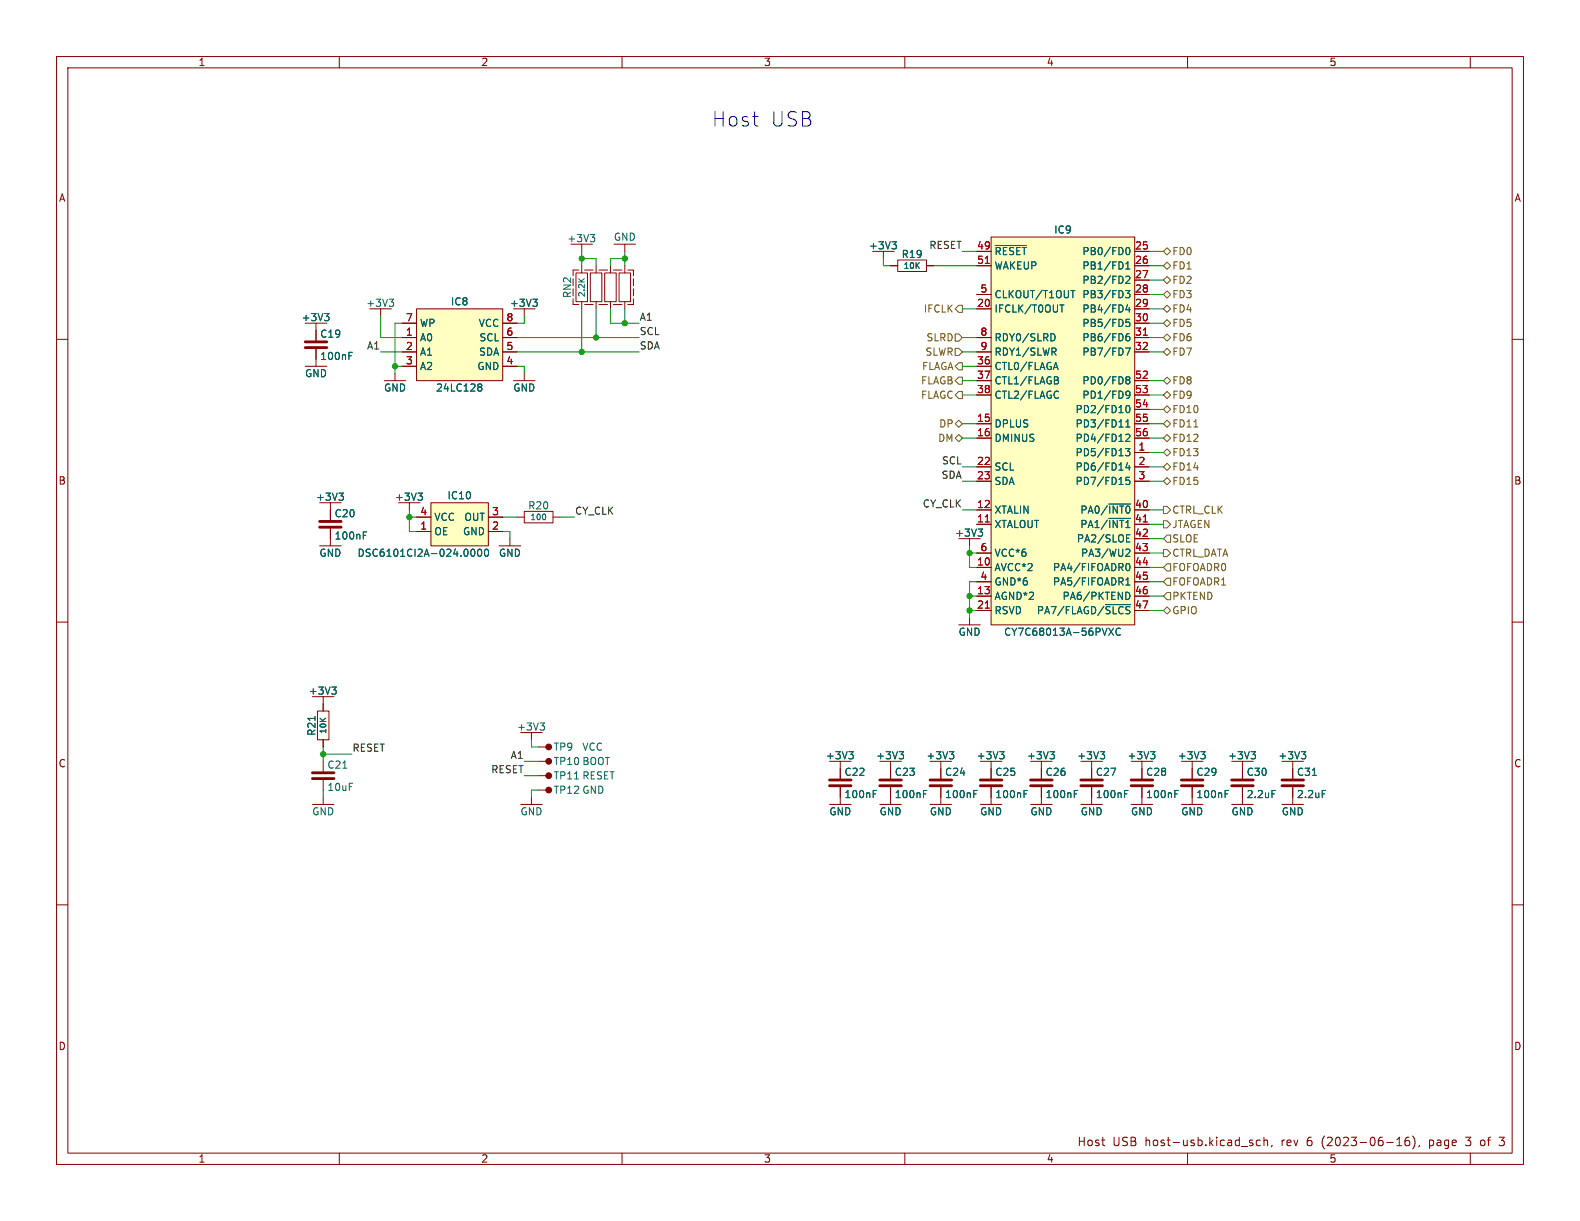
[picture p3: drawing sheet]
<svg xmlns="http://www.w3.org/2000/svg" width="279mm" height="216mm" viewBox="0 0 279 216" stroke-linecap="round" stroke-linejoin="round" font-family="sans-serif">
<g fill="none" stroke="#840000" stroke-width=".18">
<path d="M10 10h259.4v195.9h-259.4zM12 12h255.4v191.9h-255.4zM60 10v2M110 10v2M160 10v2M210 10v2M260 10v2M10 60h2M67.3 54.6v1.3M267.4 60h2M171.4 95.3v1.2M10 110h2"/>
<path d="M267.4 110h2M10 160h2M155.6 142.2h3.8M157.5 141v1.2M267.4 160h2M60 203.9v2M110 203.9v2M160 203.9v2M210 203.9v2M221.5 202.2v.3M222.9 201.7l-.5-.1-.2 .3v.4l.1 .2h.6M223.5 201.7l.2-.1 .4 .1 .1 .9"/>
<path d="M223.5 201.1v1.5M224.9 202.5l-.1 .3M247 202.6h.9M247.3 201.3l.1-.2v1.5M249.2 201.1a.59 .59 0 0 0-.8 .6v.6l.2 .2 .4 .1 .2-.2 .1-.5-.1-.2h-.5l-.3 .2M249.8 200.9a1.72 1.72 0 0 1 0 2.3M251 202.5l-.1 .3M259.2 201.1h.9M259.2 202.4l.2 .2M260 203.9v2M261.8 202.3l.3 .3M262.1 201.6l-.3 .3"/>
<path d="M265.1 202.4l.2 .2h.4M265.1 201.1h.9l-.5 .6h.2"/>
</g>
<path d="M68.8 52.9h.8l-.4 .5M69.4 53.4l.2 .2v.3l-.2 .3M173 93.5h.7l-.4 .5M173.5 94l.2 .3v.3l-.2 .2" fill="none" stroke="#006464" stroke-width=".18"/>
<path d="M175.3 41.9h25.4v68.6h-25.4z" fill="#ffffc2"/>
<g fill="none" stroke="#840000" stroke-width=".18">
<path d="M108.6 43.2h3.8M110.5 43.2v1.3M172.7 54.6h2.6M172.7 44.5h2.6M172.7 47h2.6M172.7 52.1h2.6M172.7 59.7h2.6M175.3 41.9h25.4v68.6h-25.4zM200.7 54.6h2.5M200.7 44.5h2.5M200.7 47h2.5M200.7 49.5h2.5"/>
<path d="M200.7 52.1h2.5M200.7 57.2h2.5M200.7 59.7h2.5M90.8 67.3h3.8M92.7 66v1.3M172.7 74.9h2.6M172.7 77.5h2.6M172.7 62.2h2.6M172.7 64.8h2.6M172.7 67.3h2.6M172.7 69.9h2.6M200.7 74.9h2.5"/>
<path d="M200.7 77.5h2.5M200.7 62.2h2.5M200.7 67.3h2.5M200.7 69.9h2.5M200.7 72.4h2.5M172.7 92.7h2.6M172.7 90.2h2.6M172.7 82.6h2.6M172.7 85.1h2.6M172.7 97.8h2.6M200.7 80h2.5M200.7 92.7h2.5"/>
<path d="M200.7 90.2h2.5M200.7 82.6h2.5M200.7 85.1h2.5M200.7 95.3h2.5M200.7 97.8h2.5M172.7 100.3h2.6M172.7 105.4h2.6M172.7 108h2.6M172.7 102.9h2.6M200.7 100.3h2.5M200.7 105.4h2.5M200.7 108h2.5"/>
<path d="M200.7 102.9h2.5M148.6 135.9v1.9M148.6 139.1v3.1M157.5 134.6v1.3M166.4 134.6v3.2M166.4 139.1v3.1M175.3 134.6v3.2M175.3 139.1v3.1M146.7 142.2h3.8M164.5 142.2h3.8M173.4 142.2h3.8M182.2 142.2h3.9"/>
<path d="M184.1 141v1.2"/>
</g>
<g fill="none" stroke="#006464" stroke-width=".18">
<path d="M176 43.4h5.5M186.1 59a.68 .68 0 0 1 .5 .6 .68 .68 0 0 1-.5 .7M187.4 53.9h.7M187.8 53.9v1.3M189.4 51.4h.7M199 51.4h.8l-.4 .5 .3 .1v.5l-.1 .1-.6-.1M199.1 49l.5-.2 .2 .4-.8 .9h.8M199.1 47.6h.7M199.1 46.7l.3-.4v1.3M199.2 43.9l.2-.1a.68 .68 0 0 1 .4 .6 .68 .68 0 0 1-.4 .6l-.2-.1-.1-.4zM199.4 53.9l-.3 .9h.8M199.7 59l-.4 .1a.86 .86 0 0 0 0 1.2l.4-.2 .1-.4-.2-.2h-.4l-.1 .2"/>
<path d="M199.7 54.3v.9M199.7 56.5h-.6v.6l.2-.2 .4 .1 .1 .2-.1 .4-.1 .1-.5-.1M186.3 62.2l.5 .6M186.4 65h.6M186.6 61.6l.2 .2-.2 .3M186.7 64.1l.4 1.2M186.9 66.6l.2 .3-.2 .3 .2 .1 .1 .3-.3 .3h-.4M186.9 69.2l.3 .1M187.2 70.3l-.3 .1M199 79.3h.8l-.4 .5 .3 .1v.6l-.1 .1-.6-.1M199 61.5h.9l-.6 1.3M199.1 66.9l.2-.3 .4 .1 .1 .2-.2 .3"/>
<path d="M199.1 69.4l.2-.2 .4 .1a.84 .84 0 0 1-.3 1.1h-.2M199.1 76.9l.5-.1 .2 .3-.8 .9h.8M199.1 74.6l.3-.4v1.3M199.1 66.9l.2 .3M199.1 69.7l.2 .2h.4l.1-.2M199.1 75.5h.7M199.3 71.8l.1-.1a.68 .68 0 0 1 .4 .6 .68 .68 0 0 1-.4 .7 .84 .84 0 0 1-.1-1.2zM199.3 67.2h.3M199.3 67.2l-.2 .2M199.6 67.2l.2 .2-.1 .4-.4 .1-.2-.3M196.1 89.1h3.8M196.1 91.7h3.8"/>
<path d="M199.2 99.8l.2-.2a.68 .68 0 0 1 .4 .7 .68 .68 0 0 1-.4 .6l-.2-.1M199.2 95.2h.4M199.2 95.8h.6M199.2 94.6h.6M199.3 97.1l.4 .1 .1 .3-.8 .9h.8M199.4 81.8l-.3 .9h.8M199.7 82.3v.8M199.7 84.4h-.6v.6l.2-.1h.4l.1 .2-.1 .4-.1 .2-.5-.2M195.5 106.9h4.4M196.1 111.1l.8 1.2M196.9 111.1l-.8 1.2M198.1 111.2a.6 .6 0 0 0-.8 .4 .6 .6 0 0 0 .6 .7l.2-.1"/>
<path d="M199.1 104.7a.64 .64 0 0 1 .7 .7 .64 .64 0 0 1-.7 .6M199.1 102.5l.3-.3v1.2M199.1 103.4h.7M154.4 139.8h.6M159 132.9h.8l-.4 .5M159.5 133.4l.3 .2v.3l-.3 .3M167.9 132.9h.8l-.5 .5M168.4 133.4l.3 .2v.3l-.3 .3M172.2 139.8h.6M176.8 132.9h.8l-.5 .5M177.3 133.4l.3 .2v.3l-.3 .3M181.1 139.8h.6"/>
<path d="M154.4 140.4h.4M172.2 140.4h.4M181.1 140.4h.4"/>
</g>
<path d="M174.2 46.6h.8M202.2 59.3h.7M174.2 92.3h.8M202.2 92.3h.7M174.2 107.5h.8" fill="none" stroke="#a90000" stroke-width=".18"/>
<path d="M146.7 138.9h3.8M146.7 137.9h3.8M164.5 138.9h3.8M164.5 137.9h3.8M173.4 138.9h3.8M173.4 137.9h3.8" fill="none" stroke="#840000" stroke-width=".5"/>
<path d="M73.7 54.6h15.2v12.7h-15.2z" fill="#ffffc2"/>
<g fill="none" stroke="#840000" stroke-width=".18">
<path d="M55.9 57.2v3.1M71.1 59.7h2.6M71.1 57.2h2.6M73.7 54.6h15.2v12.7h-15.2zM88.9 59.7h2.5M88.9 57.2h2.5M92.7 54.6v1.3M101.3 52.8v1h1.1M101.9 48.3h2v5h-2zM102.4 47.8h-1.1v1M102.9 43.2v1.3M102.9 47v1.3"/>
<path d="M102.9 53.3v1.3M103.4 53.8h1.5M103.4 47.8h1.5M104.4 48.3h2v5h-2zM105.4 47v1.3M105.4 53.3v1.3M105.9 53.8h1.5M105.9 47.8h1.5M106.9 48.3h2.1v5h-2.1zM107.9 47v1.3M107.9 53.3v1.3M108.5 53.8h1.5"/>
<path d="M108.5 47.8h1.5M109.5 48.3h2v5h-2zM110.5 47v1.3M110.5 53.3v1.3M111 47.8h1v1M112 52.8v1h-1M112 49.3v1.2M112 51.1v1.2M156.2 44.5v1.2M157.5 47h1.2M158.7 46h5.1v2h-5.1zM163.8 47h1.3"/>
<path d="M54 64.8h3.8M55.9 61.6v3.2M67.9 67.3h3.9M69.8 66v1.3M71.1 62.2h2.6M71.1 64.8h2.6M88.9 62.2h2.5M88.9 64.8h2.5M56.5 96.5h3.8M58.4 88.9v3.2M58.4 93.3v3.2M72.4 88.9v1.3"/>
<path d="M169.5 110.5h3.9M171.4 109.2v1.3M148.6 134.6v1.3M157.5 135.9v1.9M157.5 139.1v1.9M184.1 134.6v3.2M184.1 139.1v1.9M193 134.6v3.2M193 139.1v3.1M191.1 142.2h3.8"/>
</g>
<g fill="none" stroke="#006464" stroke-width=".18">
<path d="M57.4 55.4h.8l-.4 .5M57.9 55.9l.3 .3v.3l-.3 .2M94.2 52.9h.8l-.4 .5M94.8 53.4l.2 .2v.3l-.2 .3M104.4 41.5h.8l-.5 .5M104.9 42l.3 .2v.3l-.3 .2M157.7 42.7h.8l-.4 .5M158.3 43.2l.2 .3v.3l-.2 .2M61.7 62.9h.4M61.7 62.3h.6M84.7 67.9h.3l.2 .2-.2 .3M84.7 68.4h.3"/>
<path d="M85 68.4l.2 .3v.2l-.1 .2-.4 .1M59.9 87.2h.8l-.4 .5M60.5 87.7l.2 .2v.3l-.2 .3M64.2 94.7h.5M64.2 94.1h.7M73.9 87.2h.8l-.4 .5M74.4 87.7l.3 .2v.3l-.3 .3M150.1 132.9h.8l-.4 .5M150.6 133.4l.3 .2v.3l-.3 .3M163.3 139.8h.6M185.7 132.9h.7l-.4 .5M186.2 133.4l.2 .2v.3l-.2 .3"/>
<path d="M190 139.8h.6M194.6 132.9h.7l-.4 .5M195.1 133.4l.2 .2v.3l-.2 .3M198.9 139.8h.6M163.3 140.4h.4M190 140.4h.4M198.9 140.4h.4"/>
</g>
<path d="M54 61.5h3.8M54 60.5h3.8M56.5 93.2h3.8M56.5 92.2h3.8M155.6 138.9h3.8M155.6 137.9h3.8M182.2 138.9h3.9M182.2 137.9h3.9M191.1 138.9h3.8M191.1 137.9h3.8" fill="none" stroke="#840000" stroke-width=".5"/>
<path d="M76.2 88.9h10.2v7.6h-10.2z" fill="#ffffc2"/>
<g fill="none" stroke="#840000" stroke-width=".18">
<path d="M55.9 58.4v1.9M71.1 57.2h2.6M71.1 59.7h2.6M88.9 57.2h2.5M88.9 59.7h2.5M157.5 47h1.2M163.8 47h1.3M172.7 54.6h2.6M172.7 44.5h2.6M172.7 47h2.6M172.7 52.1h2.6M172.7 59.7h2.6"/>
<path d="M200.7 54.6h2.5M200.7 44.5h2.5M200.7 47h2.5M200.7 49.5h2.5M200.7 52.1h2.5M200.7 57.2h2.5M200.7 59.7h2.5M55.9 61.6v1.9M71.1 62.2h2.6M71.1 64.8h2.6M88.9 62.2h2.5M88.9 64.8h2.5"/>
<path d="M172.7 74.9h2.6M172.7 77.5h2.6M172.7 62.2h2.6M172.7 64.8h2.6M172.7 67.3h2.6M172.7 69.9h2.6M200.7 74.9h2.5M200.7 77.5h2.5M200.7 62.2h2.5M200.7 67.3h2.5M200.7 69.9h2.5M200.7 72.4h2.5"/>
<path d="M58.4 90.2v1.9M58.4 93.3v2M73.7 94h2.5M73.7 91.4h2.5M76.2 88.9h10.2v7.6h-10.2zM86.4 94h2.5M86.4 91.4h2.5M88.3 96.5h3.8M90.2 95.3v1.2M91.4 91.4h1.3M92.7 90.4h5.1v2.1h-5.1zM97.8 91.4h1.3"/>
<path d="M172.7 92.7h2.6M172.7 90.2h2.6M172.7 82.6h2.6M172.7 85.1h2.6M172.7 97.8h2.6M200.7 80h2.5M200.7 92.7h2.5M200.7 90.2h2.5M200.7 82.6h2.5M200.7 85.1h2.5M200.7 95.3h2.5M200.7 97.8h2.5"/>
<path d="M172.7 100.3h2.6M172.7 105.4h2.6M172.7 108h2.6M172.7 102.9h2.6M200.7 100.3h2.5M200.7 105.4h2.5M200.7 108h2.5M200.7 102.9h2.5M56.1 125.7h2.1v5.1h-2.1zM57.1 123.2v2.5M57.1 130.8v1.3M57.1 134.6v1.9"/>
<path d="M57.1 137.8v1.9M94 129.5v1.3M95.2 137.2h1.8M95.2 134.6h1.8M95.2 132.1h1.8M95.2 139.7h1.8M148.6 135.9v1.9M148.6 139.1v1.9M157.5 135.9v1.9M157.5 139.1v1.9M166.4 135.9v1.9M166.4 139.1v1.9"/>
<path d="M175.3 135.9v1.9M175.3 139.1v1.9M184.1 135.9v1.9M184.1 139.1v1.9M193 135.9v1.9M193 139.1v1.9M201.9 134.6v3.2M201.9 139.1v3.1M210.8 134.6v3.2M210.8 139.1v3.1M219.7 134.6v3.2M219.7 139.1v3.1"/>
<path d="M228.6 134.6v3.2M228.6 139.1v3.1M55.2 142.2h3.9M57.1 141v1.2M92.1 142.2h3.8M94 141v1.2M200 142.2h3.8M208.9 142.2h3.8M217.8 142.2h3.8M226.7 142.2h3.8"/>
</g>
<g fill="none" stroke="#006464" stroke-width=".18">
<path d="M57.4 55.4h.8l-.4 .5M57.9 55.9l.3 .3v.3l-.3 .2M94.2 52.9h.8l-.4 .5M94.8 53.4l.2 .2v.3l-.2 .3M157.7 42.7h.8l-.4 .5M158.3 43.2l.2 .3v.3l-.2 .2M176 43.4h5.5M186.1 59a.68 .68 0 0 1 .5 .6 .68 .68 0 0 1-.5 .7M187.4 53.9h.7M187.8 53.9v1.3M189.4 51.4h.7M199 51.4h.8l-.4 .5 .3 .1v.5l-.1 .1-.6-.1"/>
<path d="M199.1 49l.5-.2 .2 .4-.8 .9h.8M199.1 47.6h.7M199.1 46.7l.3-.4v1.3M199.3 43.8h.1a.68 .68 0 0 1 .4 .6 .68 .68 0 0 1-.4 .6 .84 .84 0 0 1-.1-1.2zM199.4 53.9l-.3 .9h.8M199.7 59l-.4 .1a.86 .86 0 0 0 0 1.2l.4-.2 .1-.4-.2-.2h-.4l-.1 .2M199.7 54.3v.9M199.7 56.5h-.6v.6l.2-.2 .4 .1 .1 .2-.1 .4-.1 .1-.5-.1M61.7 62.9h.4M61.7 62.3h.6M84.7 67.9h.3l.2 .2-.2 .3M84.7 68.4h.3"/>
<path d="M85 68.4l.2 .3v.2l-.1 .2-.4 .1M186.3 62.2l.5 .6M186.4 65h.6M186.6 61.6l.2 .2-.2 .3M186.7 64.1l.4 1.2M186.9 66.6l.2 .3-.2 .3 .2 .1 .1 .3-.3 .3h-.4M186.9 69.2l.3 .1M187.2 70.3l-.3 .1M199 79.3h.8l-.4 .5 .3 .1v.6l-.1 .1-.6-.1M199 61.5h.9l-.6 1.3M199.1 66.9l.2-.3 .4 .1 .1 .2-.2 .3M199.1 69.4l.2-.2 .4 .1a.84 .84 0 0 1-.3 1.1h-.2"/>
<path d="M199.1 76.9l.5-.1 .2 .3-.8 .9h.8M199.1 74.6l.3-.4v1.3M199.1 66.9l.2 .3M199.1 69.7l.2 .2h.4l.1-.2M199.1 75.5h.7M199.3 71.8l.1-.1a.68 .68 0 0 1 .4 .6 .68 .68 0 0 1-.4 .7 .84 .84 0 0 1-.1-1.2zM199.3 67.2h.3M199.3 67.2l-.2 .2M199.6 67.2l.2 .2-.1 .4-.4 .1-.2-.3M59.9 87.2h.8l-.4 .5M60.5 87.7l.2 .2v.3l-.2 .3M64.2 94.7h.5"/>
<path d="M64.2 94.1h.7M73.9 87.2h.8l-.4 .5M74.4 87.7l.3 .2v.3l-.3 .3M83.4 97.2l.1-.1a.68 .68 0 0 1 .5 .6 .68 .68 0 0 1-.5 .7l-.1-.2-.2-.3zM84.6 97.2l.2-.1a.68 .68 0 0 1 .4 .6 .68 .68 0 0 1-.4 .7 .84 .84 0 0 1-.2-1.2zM85.8 97.2l.2-.1a.68 .68 0 0 1 .4 .6 .68 .68 0 0 1-.4 .7 .84 .84 0 0 1-.2-1.2zM96.5 91.1v.6M173 93.5h.7l-.4 .5M173.5 94l.2 .3v.3l-.2 .2M196.1 89.1h3.8M196.1 91.7h3.8M199.2 99.8l.2-.2a.68 .68 0 0 1 .4 .7 .68 .68 0 0 1-.4 .6l-.2-.1"/>
<path d="M199.2 95.2h.4M199.2 95.8h.6M199.2 94.6h.6M199.3 97.1l.4 .1 .1 .3-.8 .9h.8M199.4 81.8l-.3 .9h.8M199.7 82.3v.8M199.7 84.4h-.6v.6l.2-.1h.4l.1 .2-.1 .4-.1 .2-.5-.2M195.5 106.9h4.4M196.1 111.1l.8 1.2M196.9 111.1l-.8 1.2M198.1 111.2a.6 .6 0 0 0-.8 .4 .6 .6 0 0 0 .6 .7l.2-.1M199.1 104.7a.64 .64 0 0 1 .7 .7 .64 .64 0 0 1-.7 .6"/>
<path d="M199.1 102.5l.3-.3v1.2M199.1 103.4h.7M55.7 126.7v.7M58.7 121.5h.7l-.4 .5M59.2 122l.2 .2v.3l-.2 .3M60.6 135.8h.7M95.5 127.8h.8l-.4 .5M96 128.3l.3 .3v.3l-.3 .2M150.1 132.9h.8l-.4 .5M150.6 133.4l.3 .2v.3l-.3 .3M154.4 139.8h.6M159 132.9h.8l-.4 .5"/>
<path d="M159.5 133.4l.3 .2v.3l-.3 .3M163.3 139.8h.6M167.9 132.9h.8l-.5 .5M168.4 133.4l.3 .2v.3l-.3 .3M172.2 139.8h.6M176.8 132.9h.8l-.5 .5M177.3 133.4l.3 .2v.3l-.3 .3M181.1 139.8h.6M185.7 132.9h.7l-.4 .5M186.2 133.4l.2 .2v.3l-.2 .3M190 139.8h.6M194.6 132.9h.7l-.4 .5"/>
<path d="M195.1 133.4l.2 .2v.3l-.2 .3M198.9 139.8h.6M203.4 132.9h.8l-.4 .5M204 133.4l.2 .2v.3l-.2 .3M207.8 139.8h.6M212.3 132.9h.8l-.4 .5M212.9 133.4l.2 .2v.3l-.2 .3M216.6 139.8h.7M221.2 132.9h.8l-.4 .5M221.8 133.4l.2 .2v.3l-.2 .3M224.9 139.8h.6M230.1 132.9h.8l-.4 .5"/>
<path d="M230.7 133.4l.2 .2v.3l-.2 .3M232.1 137.1h.7M233.8 139.8h.6M154.4 140.4h.4M163.3 140.4h.4M172.2 140.4h.4M181.1 140.4h.4M190 140.4h.4M198.9 140.4h.4M207.8 140.4h.4M216.6 140.4h.5"/>
</g>
<g fill="#840000" stroke="#840000" stroke-width=".18">
<circle cx="97" cy="137.2" r=".51"/>
<circle cx="97" cy="134.6" r=".51"/>
<circle cx="97" cy="132.1" r=".51"/>
<circle cx="97" cy="139.7" r=".51"/>
</g>
<path d="M55.2 137.7h3.9M55.2 136.7h3.9M200 138.9h3.8M200 137.9h3.8M208.9 138.9h3.8M208.9 137.9h3.8M217.8 138.9h3.8M217.8 137.9h3.8M226.7 138.9h3.8M226.7 137.9h3.8" fill="none" stroke="#840000" stroke-width=".5"/>
<g fill="none" stroke="#725600" stroke-width=".18">
<path d="M168.9 59.1h.6l.7 .6-.7 .6h-.6zM169.5 54h.7v1.2h-.7l-.6-.6zM205.7 44.5l.7-.7 .6 .7-.6 .6zM205.7 54.6l.7-.6 .6 .6-.6 .6zM205.7 57.2l.7-.7 .6 .7-.6 .6zM205.7 52.1l.7-.7 .6 .7-.6 .6zM205.7 59.7l.7-.6 .6 .6-.6 .6zM205.7 47l.7-.6 .6 .6-.6 .6zM206.4 48.9l.6 .6-.6 .7-.7-.7zM168.9 77.5l.6-.7 .7 .7-.7 .6zM168.9 74.9l.6-.6 .7 .6-.7 .7zM168.9 61.6h.6l.7 .6-.7 .7h-.6z"/>
<path d="M169.5 64.1h.7v1.3h-.7l-.6-.6zM169.5 66.7h.7v1.2h-.7l-.6-.6zM169.5 69.2h.7v1.3h-.7l-.6-.6zM205.7 77.5l.7-.7 .6 .7-.6 .6zM205.7 72.4l.7-.6 .6 .6-.6 .6zM205.7 69.9l.7-.7 .6 .7-.6 .6zM205.7 67.3l.7-.6 .6 .6-.6 .6zM205.7 62.2l.7-.6 .6 .6-.6 .7zM205.7 74.9l.7-.6 .6 .6-.6 .7zM211.1 75.5h.7M205.7 82.6l.7-.7 .6 .7-.6 .6zM205.7 85.1l.7-.6 .6 .6-.6 .6z"/>
<path d="M205.7 92.1h.7l.6 .6-.6 .6h-.7zM205.7 97.2h.7l.6 .6-.6 .6h-.7zM205.7 89.5h.7l.6 .7-.6 .6h-.7zM205.7 80l.7-.6 .6 .6-.6 .6zM206.4 94.6h.6v1.3h-.6l-.7-.6zM206.4 99.7h.6v1.3h-.6l-.7-.7zM205.7 108l.7-.7 .6 .7-.6 .6zM206.4 102.2h.6v1.3h-.6l-.7-.6zM206.4 104.8h.6v1.2h-.6l-.7-.6z"/>
</g>
<g fill="none" stroke="#009600" stroke-width=".18">
<path d="M67.3 55.9v3.8h3.8M71.1 57.2h-1.3v8.8M91.4 59.7h21.6M92.7 55.9v1.3h-1.3M102.9 45.7h2.5v1.3M102.9 44.5v2.5M102.9 54.6v7.6M105.4 54.6v5.1M107.9 54.6v2.6h5.1M110.5 45.7h-2.6v1.3M110.5 44.5v2.5M110.5 54.6v2.6"/>
<path d="M156.2 45.7v1.3h1.3M165.1 47h7.6M170.2 59.7h2.5M170.2 54.6h2.5M170.2 44.5h2.5M203.2 59.7h2.5M203.2 57.2h2.5M203.2 54.6h2.5M203.2 49.5h2.5M203.2 47h2.5M203.2 44.5h2.5M203.2 52.1h2.5"/>
<path d="M67.3 62.2h3.8M69.8 64.8h1.3M91.4 62.2h21.6M91.4 64.8h1.3v1.2M170.2 62.2h2.5M170.2 64.8h2.5M170.2 74.9h2.5M170.2 77.5h2.5M170.2 69.9h2.5M170.2 67.3h2.5M203.2 62.2h2.5M203.2 74.9h2.5"/>
<path d="M203.2 77.5h2.5M203.2 69.9h2.5M203.2 67.3h2.5M203.2 72.4h2.5M72.4 91.4h1.3M72.4 90.2v3.8h1.3M88.9 91.4h2.5M88.9 94h1.3v1.3M99.1 91.4h2.5M170.2 82.6h2.5M170.2 85.1h2.5M170.2 90.2h2.5"/>
<path d="M171.4 96.5v3.8h1.3M171.4 97.8h1.3M203.2 97.8h2.5M203.2 82.6h2.5M203.2 85.1h2.5M203.2 80h2.5M203.2 95.3h2.5M203.2 90.2h2.5M203.2 92.7h2.5M171.4 105.4h1.3M171.4 108h1.3M172.7 102.9h-1.3v6.3"/>
<path d="M203.2 105.4h2.5M203.2 102.9h2.5M203.2 100.3h2.5M203.2 108h2.5M57.1 132.1v2.5M57.1 139.7v1.3M57.1 133.4h5.1M92.7 137.2h2.5M92.7 134.6h2.5M94 130.8v1.3h1.2M95.2 139.7h-1.2v1.3"/>
</g>
<path d="M174.2 46.6h.8M202.2 59.3h.7M174.2 92.3h.8M202.2 92.3h.7M174.2 107.5h.8" fill="none" stroke="#a90000" stroke-width=".18"/>
<g fill="#009600" stroke="#009600" stroke-width=".18">
<circle cx="102.9" cy="62.2" r=".46"/>
<circle cx="110.5" cy="57.2" r=".46"/>
<circle cx="105.4" cy="59.7" r=".46"/>
<circle cx="110.5" cy="45.7" r=".46"/>
<circle cx="102.9" cy="45.7" r=".46"/>
<circle cx="171.4" cy="97.8" r=".46"/>
<circle cx="171.4" cy="105.4" r=".46"/>
<circle cx="171.4" cy="108" r=".46"/>
<circle cx="72.4" cy="91.4" r=".46"/>
<circle cx="69.8" cy="64.8" r=".46"/>
<circle cx="57.1" cy="133.4" r=".46"/>
</g>
<g font-size="3.5" fill="#0000c2">
<text x="125.7" y="22.6">Host</text>
<text x="136.1" y="22.6">USB</text>
</g>
<g font-size="2.1" fill="#840000">
<text x="190.5" y="202.9">Host</text>
<text x="196.8" y="202.9">USB</text>
<text x="202.6" y="202.9">host-usb.kicad_sch,</text>
<text x="226.8" y="202.9">rev</text>
<text x="231.4" y="202.9">6</text>
<text x="234.2" y="202.9">(2023-06-16),</text>
<text x="253.3" y="202.9">page</text>
<text x="260" y="202.9">3</text>
<text x="262.7" y="202.9">of</text>
<text x="266.2" y="202.9">3</text>
</g>
<g font-size="1.8" fill="#840000">
<text x="35" y="11.9">1</text>
<text x="85" y="11.9">2</text>
<text x="135" y="11.9">3</text>
<text x="185" y="11.9">4</text>
<text x="235" y="11.9">5</text>
<text x="10.3" y="35.9">A</text>
<text x="267.7" y="35.9">A</text>
<text x="10.3" y="85.9">B</text>
<text x="267.7" y="85.9">B</text>
<text x="10.3" y="135.9">C</text>
<text x="267.7" y="135.9">C</text>
<text x="10.3" y="185.9">D</text>
<text x="267.7" y="185.9">D</text>
<text x="35" y="205.8">1</text>
<text x="85" y="205.8">2</text>
<text x="135" y="205.8">3</text>
<text x="185" y="205.8">4</text>
<text x="235" y="205.8">5</text>
</g>
<g font-size="1.8" fill="#006464">
<text x="186.3" y="41.5">IC9</text>
<text x="100.2" y="43">+3V3</text>
<text x="108.5" y="42.8">GND</text>
<text x="153.6" y="44.3">+3V3</text>
<text x="159.3" y="45.8">R19</text>
<text x="175.8" y="45.3">~{RESET}</text>
<text x="175.8" y="47.9">WAKEUP</text>
<text x="191.3" y="45.3">PB0/FD0</text>
<text x="191.3" y="47.9">PB1/FD1</text>
<text x="101.2" y="52.8" transform="rotate(-90 101.2 52.8)">RN2</text>
<text x="175.8" y="52.9">CLKOUT/T1OUT</text>
<text x="191.3" y="50.4">PB2/FD2</text>
<text x="191.3" y="52.9">PB3/FD3</text>
<text x="53.2" y="57">+3V3</text>
<text x="56.5" y="59.9">C19</text>
<text x="64.7" y="54.5">+3V3</text>
<text x="74.2" y="58">WP</text>
<text x="79.6" y="54.2">IC8</text>
<text x="84.6" y="58">VCC</text>
<text x="90.1" y="54.5">+3V3</text>
<text x="175.8" y="55.5">IFCLK/T0OUT</text>
<text x="191.3" y="55.5">PB4/FD4</text>
<text x="191.3" y="58">PB5/FD5</text>
<text x="56.5" y="63.9">100nF</text>
<text x="74.2" y="60.6">A0</text>
<text x="74.2" y="63.1">A1</text>
<text x="74.2" y="65.6">A2</text>
<text x="84.3" y="65.6">GND</text>
<text x="84.6" y="63.1">SDA</text>
<text x="84.7" y="60.6">SCL</text>
<text x="175.8" y="65.6">CTL0/FLAGA</text>
<text x="175.8" y="60.6">RDY0/SLRD</text>
<text x="175.8" y="63.1">RDY1/SLWR</text>
<text x="191.3" y="60.6">PB6/FD6</text>
<text x="191.3" y="63.1">PB7/FD7</text>
<text x="53.8" y="66.9">GND</text>
<text x="67.8" y="69.4">GND</text>
<text x="77" y="69.4">24LC128</text>
<text x="90.7" y="69.4">GND</text>
<text x="175.8" y="68.2">CTL1/FLAGB</text>
<text x="175.8" y="70.7">CTL2/FLAGC</text>
<text x="191.3" y="68.2">PD0/FD8</text>
<text x="191.3" y="70.7">PD1/FD9</text>
<text x="175.8" y="75.8">DPLUS</text>
<text x="190.1" y="73.3">PD2/FD10</text>
<text x="190.1" y="75.8">PD3/FD11</text>
<text x="175.8" y="78.3">DMINUS</text>
<text x="175.8" y="83.4">SCL</text>
<text x="190.1" y="80.9">PD5/FD13</text>
<text x="190.1" y="83.4">PD6/FD14</text>
<text x="190.1" y="78.3">PD4/FD12</text>
<text x="55.8" y="88.7">+3V3</text>
<text x="69.7" y="88.7">+3V3</text>
<text x="79" y="88.5">IC10</text>
<text x="175.8" y="86">SDA</text>
<text x="190.1" y="86">PD7/FD15</text>
<text x="59.1" y="95.6">100nF</text>
<text x="59.1" y="91.7">C20</text>
<text x="76.7" y="94.8">OE</text>
<text x="76.7" y="92.3">VCC</text>
<text x="81.8" y="94.8">GND</text>
<text x="82" y="92.3">OUT</text>
<text x="93.3" y="90.3">R20</text>
<text x="168.8" y="95.1">+3V3</text>
<text x="175.8" y="93.6">XTALOUT</text>
<text x="175.8" y="91">XTALIN</text>
<text x="190.9" y="91">PA0/~{INT0}</text>
<text x="190.9" y="93.6">PA1/~{INT1}</text>
<text x="56.4" y="98.7">GND</text>
<text x="63.1" y="98.7">DSC6101CI2A-024.0000</text>
<text x="88.1" y="98.7">GND</text>
<text x="175.8" y="101.2">AVCC*2</text>
<text x="175.8" y="98.7">VCC*6</text>
<text x="186.1" y="101.2">PA4/FIFOADR0</text>
<text x="190.3" y="96.1">PA2/SLOE</text>
<text x="191.1" y="98.7">PA3/WU2</text>
<text x="175.8" y="106.3">AGND*2</text>
<text x="175.8" y="103.7">GND*6</text>
<text x="186.1" y="103.7">PA5/FIFOADR1</text>
<text x="187.8" y="106.3">PA6/PKTEND</text>
<text x="169.4" y="112.6">GND</text>
<text x="175.8" y="108.8">RSVD</text>
<text x="177.5" y="112.6">CY7C68013A-56PVXC</text>
<text x="183.3" y="108.8">PA7/FLAGD/~{SLCS}</text>
<text x="54.5" y="123">+3V3</text>
<text x="56" y="130.2" transform="rotate(-90 56 130.2)">R21</text>
<text x="91.3" y="129.4">+3V3</text>
<text x="57.8" y="136.1">C21</text>
<text x="97.8" y="132.9">TP9</text>
<text x="97.8" y="135.5">TP10 BOOT</text>
<text x="102.9" y="132.9">VCC</text>
<text x="145.9" y="134.5">+3V3</text>
<text x="149.2" y="137.4">C22</text>
<text x="154.8" y="134.5">+3V3</text>
<text x="158.1" y="137.4">C23</text>
<text x="163.7" y="134.5">+3V3</text>
<text x="167" y="137.4">C24</text>
<text x="172.6" y="134.5">+3V3</text>
<text x="175.9" y="137.4">C25</text>
<text x="181.5" y="134.5">+3V3</text>
<text x="184.8" y="137.4">C26</text>
<text x="190.4" y="134.5">+3V3</text>
<text x="193.7" y="137.4">C27</text>
<text x="199.3" y="134.5">+3V3</text>
<text x="202.6" y="137.4">C28</text>
<text x="208.2" y="134.5">+3V3</text>
<text x="211.5" y="137.4">C29</text>
<text x="217.1" y="134.5">+3V3</text>
<text x="220.4" y="137.4">C30</text>
<text x="226" y="134.5">+3V3</text>
<text x="229.2" y="137.4">C31</text>
<text x="57.8" y="140.1">10uF</text>
<text x="97.8" y="138">TP11 RESET</text>
<text x="97.8" y="140.6">TP12 GND</text>
<text x="149.2" y="141.3">100nF</text>
<text x="158.1" y="141.3">100nF</text>
<text x="167" y="141.3">100nF</text>
<text x="175.9" y="141.3">100nF</text>
<text x="184.8" y="141.3">100nF</text>
<text x="193.7" y="141.3">100nF</text>
<text x="202.6" y="141.3">100nF</text>
<text x="211.5" y="141.3">100nF</text>
<text x="220.4" y="141.3">2.2uF</text>
<text x="229.2" y="141.3">2.2uF</text>
<text x="55.1" y="144.4">GND</text>
<text x="91.9" y="144.4">GND</text>
<text x="146.6" y="144.4">GND</text>
<text x="155.4" y="144.4">GND</text>
<text x="164.3" y="144.4">GND</text>
<text x="173.2" y="144.4">GND</text>
<text x="182.1" y="144.4">GND</text>
<text x="191" y="144.4">GND</text>
<text x="199.9" y="144.4">GND</text>
<text x="208.8" y="144.4">GND</text>
<text x="217.7" y="144.4">GND</text>
<text x="226.6" y="144.4">GND</text>
</g>
<g font-size="1.8" fill="#0f0f0f">
<text x="164.2" y="44.1">RESET</text>
<text x="113" y="56.8">A1</text>
<text x="113" y="59.3">SCL</text>
<text x="64.8" y="61.9">A1</text>
<text x="113" y="61.9">SDA</text>
<text x="166.5" y="82.2">SCL</text>
<text x="163.1" y="89.8">CY_CLK</text>
<text x="166.4" y="84.7">SDA</text>
<text x="101.6" y="91.1">CY_CLK</text>
<text x="62.2" y="133">RESET</text>
<text x="86.8" y="136.8">RESET</text>
<text x="90.2" y="134.3">A1</text>
</g>
<g font-size="1.8" fill="#a90000">
<text x="172.7" y="44.2">49</text>
<text x="172.7" y="46.7">51</text>
<text x="200.6" y="44.2">25</text>
<text x="200.6" y="46.7">26</text>
<text x="173.3" y="51.8">5</text>
<text x="200.6" y="49.3">27</text>
<text x="200.6" y="51.8">28</text>
<text x="71.7" y="59.4">1</text>
<text x="71.7" y="56.9">7</text>
<text x="89.5" y="59.4">6</text>
<text x="89.5" y="56.9">8</text>
<text x="172.7" y="54.4">20</text>
<text x="173.3" y="59.4">8</text>
<text x="200.6" y="54.4">29</text>
<text x="200.6" y="56.9">30</text>
<text x="200.6" y="59.4">31</text>
<text x="71.7" y="62">2</text>
<text x="71.7" y="64.5">3</text>
<text x="89.5" y="64.5">4</text>
<text x="89.5" y="62">5</text>
<text x="172.7" y="64.5">36</text>
<text x="173.3" y="62">9</text>
<text x="200.6" y="62">32</text>
<text x="172.7" y="67.1">37</text>
<text x="172.7" y="69.6">38</text>
<text x="200.6" y="67.1">52</text>
<text x="200.6" y="69.6">53</text>
<text x="172.7" y="74.7">15</text>
<text x="172.7" y="77.2">16</text>
<text x="200.6" y="72.1">54</text>
<text x="200.6" y="74.7">55</text>
<text x="200.6" y="77.2">56</text>
<text x="172.7" y="82.3">22</text>
<text x="201.2" y="79.8">1</text>
<text x="201.2" y="82.3">2</text>
<text x="172.7" y="89.9">12</text>
<text x="172.7" y="84.8">23</text>
<text x="200.6" y="89.9">40</text>
<text x="201.2" y="84.8">3</text>
<text x="74.2" y="93.7">1</text>
<text x="74.2" y="91.2">4</text>
<text x="86.9" y="93.7">2</text>
<text x="86.9" y="91.2">3</text>
<text x="172.7" y="92.5">11</text>
<text x="200.6" y="92.5">41</text>
<text x="200.6" y="95">42</text>
<text x="172.7" y="100.1">10</text>
<text x="173.3" y="97.5">6</text>
<text x="200.6" y="97.5">43</text>
<text x="200.6" y="100.1">44</text>
<text x="172.7" y="105.2">13</text>
<text x="172.7" y="107.7">21</text>
<text x="173.3" y="102.6">4</text>
<text x="200.6" y="102.6">45</text>
<text x="200.6" y="105.2">46</text>
<text x="200.6" y="107.7">47</text>
</g>
<g font-size="1.8" fill="#725600">
<text x="207.2" y="45.3">FD0</text>
<text x="207.2" y="47.9">FD1</text>
<text x="207.2" y="52.9">FD3</text>
<text x="207.2" y="50.4">FD2</text>
<text x="163.3" y="55.5">IFCLK</text>
<text x="207.2" y="55.5">FD4</text>
<text x="207.2" y="58">FD5</text>
<text x="163" y="65.6">FLAGA</text>
<text x="163.6" y="63.1">SLWR</text>
<text x="163.7" y="60.6">SLRD</text>
<text x="207.2" y="63.1">FD7</text>
<text x="207.2" y="60.6">FD6</text>
<text x="162.8" y="68.2">FLAGB</text>
<text x="162.8" y="70.7">FLAGC</text>
<text x="207.2" y="70.7">FD9</text>
<text x="207.2" y="68.2">FD8</text>
<text x="166" y="75.8">DP</text>
<text x="207.2" y="73.3">FD10</text>
<text x="207.2" y="75.8">FD11</text>
<text x="165.8" y="78.3">DM</text>
<text x="207.2" y="83.4">FD14</text>
<text x="207.2" y="78.3">FD12</text>
<text x="207.2" y="80.9">FD13</text>
<text x="207.2" y="86">FD15</text>
<text x="207.2" y="93.6">JTAGEN</text>
<text x="207.2" y="91">CTRL_CLK</text>
<text x="207.2" y="98.7">CTRL_DATA</text>
<text x="207.2" y="96.1">SLOE</text>
<text x="207.2" y="101.2">FOFOADR0</text>
<text x="207.2" y="103.7">FOFOADR1</text>
<text x="207.2" y="106.3">PKTEND</text>
<text x="207.2" y="108.8">GPIO</text>
</g>
<g font-size="1.4" fill="#006464">
<text x="159.7" y="47.7">10K</text>
<text x="103.6" y="52.6" transform="rotate(-90 103.6 52.6)">2.2K</text>
<text x="93.7" y="92.2">100</text>
<text x="57.9" y="129.9" transform="rotate(-90 57.9 129.9)">10K</text>
</g>
</svg>
